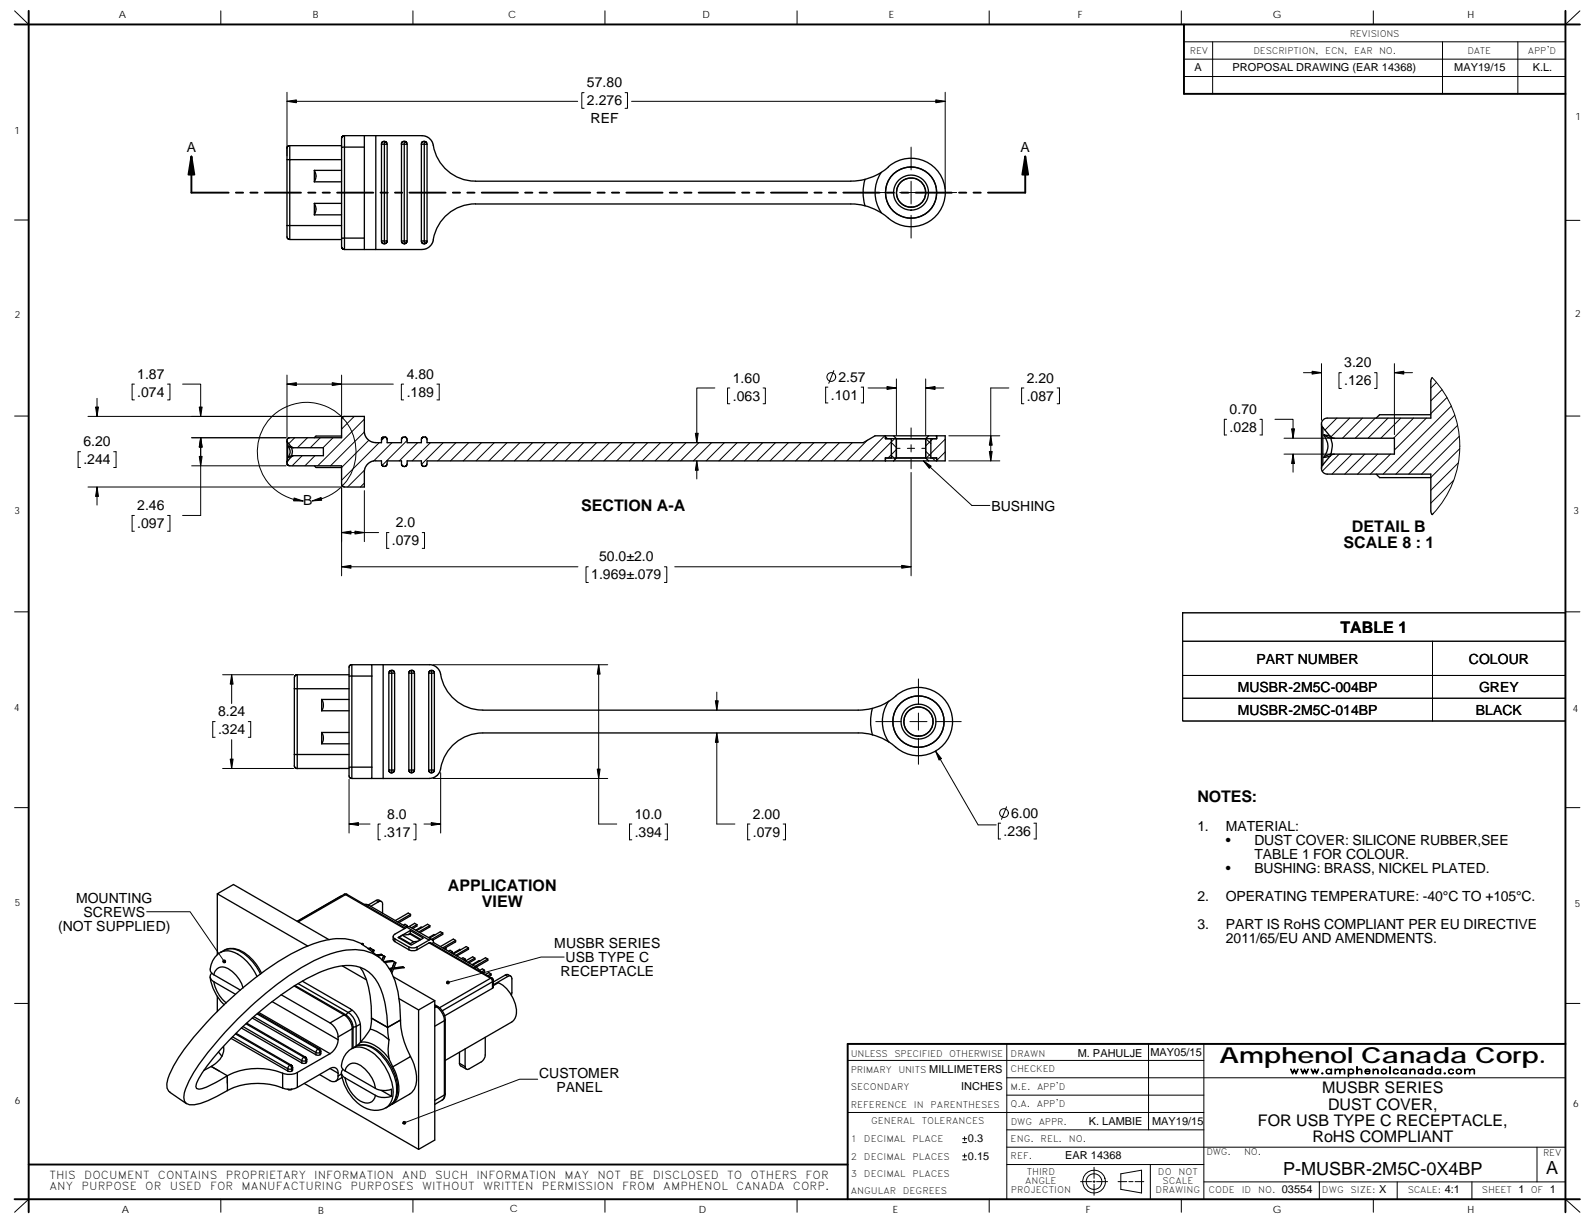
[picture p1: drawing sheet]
<svg xmlns="http://www.w3.org/2000/svg" width="279mm" height="216mm" viewBox="0 0 279 216" stroke-linecap="round" stroke-linejoin="round" font-family="sans-serif">
<g fill="none" stroke="#000" stroke-width=".18">
<path d="M2.6 1.9l2.4 2.4M38.8 1.9v2.4M50.4 16.2v11.2M50.4 17.8h51.1M72.5 1.9v2.4M102.6 16.3h-.4v2.7h.4M106.2 1.9v2.4M109.8 16.3h.4v2.7h-.4M110.9 17.8h55.1M140 1.9v2.4M166 16.2v17M173.7 1.9v2.4"/>
<path d="M207.5 1.9v2.4M207.9 13.4h67M207.9 10.4h67M207.9 7.3h67M213 7.3v9.2M241.2 1.9v2.4M253.3 7.3v9.2M266.6 7.3v9.2M277.5 1.9l-2.6 2.4M2.6 38.7h2.4M152 33.8h4M158 33.8h4"/>
<path d="M160 25.8v4M160 31.8v4M160 37.8v4M164 33.8h4M274.9 38.7h2.6M2.6 73.1h2.4M14.1 79.4h-.4v2.7h.4M15.5 73.2h44.4M17 70v3.2M20 79.4h.4v2.7h-.4M23.6 67.5h-.4v2.8h.4M29.4 67.5h.4v2.8h-.4"/>
<path d="M32.1 67.5h3.1v5.7M33.7 76.9h16.5M35.2 76.9v13.7h-3.1M50.4 67.5h18.7M50.4 65.9v10.9M51.8 76.9l-1.1 1.1M54 76.9l-1.8 1.8M56.2 76.9l-1.7 1.8M58.5 76.9l-1.8 1.8M60 65.9v7.1M62.2 73.2l-2.2 2.2M64 73.6l-8.2 8.2"/>
<path d="M64 75.9l-6 5.9M64.8 77.3l-4.8 4.8M66.6 77.8l-6.6 6.6M67.6 76.8l-.6 .6M68.8 77.8l-3.2 3.2M70.9 67.5h-.4v2.8h.4M71.5 77.4l-4.4 4.4M73.3 77.8l-3.2 3.2M74.3 76.8l-.3 .2M75.6 77.8l-3.2 3.2M76.7 67.5h.4v2.8h-.4M77.8 77.8l-3.8 3.8"/>
<path d="M80.1 77.8l-3.2 3.2M82.3 77.8l-3.2 3.2M84.6 77.8l-3.2 3.2M86.8 77.8l-3.2 3.2M89 77.8l-3.1 3.2M91.3 77.8l-3.2 3.2M93.5 77.8l-3.2 3.2M95.8 77.8l-3.2 3.2M98 77.8l-3.2 3.2M100.3 77.8l-3.2 3.2M102.5 77.8l-3.2 3.2M104.8 77.8l-3.2 3.2"/>
<path d="M107 77.8l-3.2 3.2M109.3 77.8l-3.3 3.2M111.5 77.8l-3.2 3.2M113.7 77.8l-3.1 3.2M116 77.8l-3.2 3.2M118.2 77.8l-3.2 3.2M120.5 77.8l-3.2 3.2M122.7 77.8l-3.2 3.2M125 77.8l-3.2 3.2M125.5 68.2h-3.1v9.6M127.2 77.8l-3.2 3.2M128.2 68.2h-.4v2.7h.4"/>
<path d="M129.5 77.8l-3.2 3.2M131.7 77.8l-3.2 3.2M133.9 77.8l-3.2 3.2M134 68.2h.4v2.7h-.4M136.2 77.8l-3.2 3.2M138.5 77.8l-3.3 3.2M140.7 77.8l-3.2 3.2M142.9 77.8l-3.2 3.2M145.2 77.8l-3.2 3.2M145.4 68h-.4v2.8h.4M146.4 65.1l-.9 2.2M147.4 77.8l-3.2 3.2"/>
<path d="M149.7 77.8l-3.2 3.2M151.2 68h.4v2.8h-.4M152.3 77.3l-3.6 3.7M152.4 68.2h5M155.4 76.6l-4.4 4.4M155.5 76.7l.4 .4M156.5 80l.7 .7M156.5 77.7l.9 .9M157.1 77.1l-3.9 3.9M157.4 79l-1.4 1.5M157.4 78.8h.7M157.4 66.6v9.8"/>
<path d="M159.3 78.8h1.3M160 75.2v1.7M160 78.1v1.3M161.9 78.8h.7M162.6 79.3l.9 .9M162.6 68.2h3.1M162.6 66.6v9.8M162.6 77l.9 .9M163.8 77.1l-1.2 1.2M164.3 76.6l.2 .1M166 77.2l-3.3 3.3M166 79.4l-1.5 1.5"/>
<path d="M166.6 76.6h9M177.2 68.2h-3.2v12.8M179.8 68.2h-.4v2.7h.4M185.7 68.2h.4v2.7h-.4M215.4 73.7h-.4v2.7h.4M221.3 73.7h.4v2.7h-.4M223.9 73.7h3.2v3.3M225.5 77h8.2M225.5 79.8h8.2M227.1 79.8v3.2M228.9 65.5h3.2M232.1 63.9v9.9"/>
<path d="M234.8 73.4l-2.1 2.1M235.2 79.8l-3 3M235.6 65.5h-.5v2.7h.5M237 73.4l-3.3 3.4M237.4 79.8l-3.5 3.5M239.3 73.4l-3.5 3.6M239.7 79.8l-3.5 3.5M241.4 65.5h.4v2.7h-.4M241.5 73.4l-3.5 3.6M241.9 79.8l-3.5 3.5M243.8 73.4l-3.6 3.6M244.2 79.8l-3.6 3.5"/>
<path d="M244.9 63.9v12.4M244.9 65.5h3.2M246 73.4l-3.5 3.6M248.2 73.4l-3.5 3.6M250.5 73.4l-5.6 5.7M251.5 66.3a17.3 17.3 0 0 1 0 24.1l.3-.3M252.3 67.2l-1 1M253.2 68.5l-1.9 1.9M254.1 69.8l-2.8 2.9M254.9 71.3l-12 12M255.5 72.9l-10.4 10.4M256 74.7l-8.6 8.6"/>
<path d="M256.3 76.6l-6.7 6.7M256.3 78.8l-5 5.1M274.9 73.1h2.6M15.5 85.6h44.4M17 85.6v3.1M23.6 90.6h-.4v2.7h.4M29.4 90.6h.4v2.7h-.4M33.7 81.8h16.5M53.1 80.1l-1.8 1.7M54.8 88a8.7 8.7 0 0 0 6.4-13.3 8.7 8.7 0 0 0-14.7 .2 8.7 8.7 0 0 0 6.7 13.1M55.3 80.1l-1.7 1.7M60 99.6h41.5"/>
<path d="M60 93.6h6.5M60 85.7v15.5M64 84.9l-.7 .7M64 86.2v8.9M64 82.6l-3 3M68.3 93.6h-.4v2.7h.4M74.1 93.6h.4v2.7h-.4M103.3 99.6h-.4v2.7h.4M116.7 99.6h.4v2.7h-.4M118.5 99.6h41.5M122.4 81v3.1M155.5 80.9l-.1 .1"/>
<path d="M160 83v18.2M160 80.7v1.7M162.2 81l8.5 7.8h3.1M163.7 80.5l.6 .5M166.6 81h9M255.3 84.4l-4 4M256.1 81.3l-4.8 4.8M2.6 107.5h2.4M39.1 118.5h12.5M40.7 118.5v5.1M76.1 116.8h30.6M105.1 116.8v28h3.2"/>
<path d="M161.3 119.3v4.5M207.7 107.7h67.2v19h-67.2zM207.7 112.6h67.2M207.7 118.7h67.2M251.6 112.6v14.1M274.9 107.5h2.6M37.8 126.8h-.4v2.7h.4M39.1 135h12.5M40.7 129.9v5.1M43.6 126.8h.4v2.7h-.4M61.3 136.9v9.4M76.1 136.8h30.6"/>
<path d="M77.4 135.7v10.6M125.9 121.6v3.2M125.9 128.8v16h3.2M153.8 126.8h4.5M159.8 126.8h3M161.3 125.3v3M161.3 129.8v4.5M164.3 126.8h4.5M164.3 132l7.5 12.9h3.1M207.7 122.7h67.2M2.6 141.9h2.4M61.3 144.8h3.7"/>
<path d="M66.8 144.8h-.4v2.7h.4M72.6 144.8h.4v2.7h-.4M74.5 144.8h2.9M111 144.8h-.4v2.7h.4M116.8 144.8h.4v2.7h-.4M131.7 144.8h-.4v2.7h.4M137.5 144.8h.4v2.7h-.4M175.7 144.6h-.4v2.8h.4M176.8 141.7l-.9 2.2M181.6 144.6h.4v2.8h-.4M274.9 141.9h2.6M2.6 176.3h2.4"/>
<path d="M25.8 160.2h7.6l6 8.7M99.1 168.1h-4.1l-16.3 4.5M274.9 176.3h2.6M94.4 189.6h-3.2l-20.2 7.7M148.9 195.4h62.5M148.9 186.3h62.5M169.4 199.7v.7M176.8 198.5h34.6M176.8 189.3h98.1M176.8 192.4h34.6M176.8 183.4v27.3M201.7 183.4v15.1"/>
<path d="M211.4 183.4v27.3M5 210.7l-2.4 2.3M38.8 210.7v2.3M72.5 210.7v2.3M106.2 210.7v2.3M140 210.7v2.3M169.1 203.8h.7M169.1 203.1h.7M169.1 200.7h.7M169.1 200h.7M169.4 202.7v.7M173.7 210.7v2.3"/>
<path d="M176.8 201.5h98.1M176.8 204.6h34.6M189.8 207.6h1.9M191.9 207.6h.4M192.1 208v2M192.1 205.1v1.9M192.1 207.4v.4M192.6 207.6h1.9M196.3 207.6h1.6M196.8 206.2l3.7-.6v4l-3.7-.7zM198.2 207.6h.8M199.3 207.6h1.6"/>
<path d="M202 204.6v6.1M207.5 210.7v2.3M211.4 207.6h63.5M231.7 207.6v3.1M241.2 210.7v2.3M245.4 207.6v3.1M258.5 207.6v3.1M269.9 201.5v6.1M274.9 210.7l2.6 2.3"/>
<circle cx="146" cy="66.2" r=".77"/>
<circle cx="176.3" cy="142.8" r=".77"/>
<circle cx="192.1" cy="207.6" r="1.38"/>
<circle cx="192.1" cy="207.6" r="2"/>
</g>
<g fill="none" stroke="#000" stroke-width=".34">
<path d="M2.6 4.3h274.9M5 1.9v211.1M207.9 4.3v12.2h67M274.9 1.9v211.1M33.6 27.5v6.3h6.6M41.4 33.8h1.3M44 33.8h1.2M46.5 33.8h6.4M54.1 33.8h1.3M56.7 33.8h1.2M59.2 33.8h6.4M66.8 33.8h1.3"/>
<path d="M69.4 33.8h1.2M71.9 33.8h6.4M79.5 33.8h1.3M82.1 33.8h1.2M84.6 33.8h6.4M92.2 33.8h1.3M94.8 33.8h1.2M97.3 33.8h6.4M104.9 33.8h1.3M107.5 33.8h1.2M110 33.8h6.4M117.6 33.8h1.3"/>
<path d="M120.2 33.8h1.2M122.7 33.8h6.4M130.3 33.8h1.3M132.9 33.8h1.2M135.4 33.8h6.4M143 33.8h1.3M145.6 33.8h1.2M148.1 33.8h6.4M155.7 33.8h1.3M158.3 33.8h1.2M160.8 33.8h6.4M168.4 33.8h1.3"/>
<path d="M171 33.8h1.2M180 27.5v6.3h-6.5M274.9 183.4h-126v27.3M2.6 210.7h274.9M5 204.6h143.9"/>
</g>
<g fill="none" stroke="#000" stroke-width=".23">
<path d="M50.4 26.1v1.9M50.4 39.6v2.1l.2 .3 .3 .1M50.4 28v11.6M50.4 39.6h9.6M50.9 25.6v2.4h-.5M55.2 29.9l.2 .3a1.78 1.78 0 0 1-.2 1.7M55.2 35.7l.2 .3a1.78 1.78 0 0 1-.2 1.7M55.2 31.9h4.8M55.2 29.9h4.8M55.2 29.9v2M55.2 35.7v2M55.2 37.7h4.8"/>
<path d="M55.2 35.7h4.8M60 25.6h-9.3l-.3 .2v.3M60 28h-9.1v14.1M60.5 25.8h3.5M60.5 25.8h-.5v16M60.5 23.8v2M60.5 23.8l-.3 .1-.2 .3v1.6M60.5 25.8v16h3.5M60.5 23.8h3.5M64 23.8v2M64 25.8v16M64 23.8h2"/>
<path d="M66 23.8v20h-2M66 23.8l8.4 .1 1.1 .5 .5 .9a7.6 7.6 0 0 0 7.5 6.5h66.4a10.1 10.1 0 0 0 4.9-1.5M67 25.3h.5M67 25.3v17h.5M67.5 24.8l-.4 .2-.1 .3M67.5 24.8v.5M67.5 24.8l.3 .2 .2 .3M67.5 25.3v17M67.5 25.3h.5M68 25.3v17h-.5M71 25.3v17M71 25.3h.5"/>
<path d="M71 25.3h-.5v17M71 24.8l-.4 .2-.1 .3M71 24.8v.5M71 24.8l.3 .2 .2 .3M71.5 25.3v17h-.5M74 25.3v17M74 25.3h.5M74.5 25.3h.5M74.5 24.8l.3 .2 .2 .3M74.5 24.8l-.4 .2-.1 .3M74.5 24.8v.5M74.5 25.3v17"/>
<path d="M75 25.3v17h-.5M151.9 31.5a8.4 8.4 0 0 0 0 4.7M151.9 36.2l1.7 .6 1.2 .6M151.9 36.1l-2.4-.3h-66a7.8 7.8 0 0 0-7.5 6.7l-.6 .9-1 .4h-8.4M154.8 30.3a6.3 6.3 0 0 0 0 7.1M156 29.3a6 6 0 0 1 8.5 .6 6 6 0 0 1-.6 8.5 6 6 0 0 1-8.5-.6l-.6-.4M156 29.3l-1.2 1M50.9 42.1h9.1M60 41.8h.5v2h-.3l-.2-.3zM64 41.8v2h-3.5M67 42.3l.2 .4 .3 .1h.3l.2-.5M67.5 42.3v.5"/>
<path d="M70.5 42.3l.2 .4 .3 .1M70.5 42.3h.5M71 42.3v.5h.3l.2-.5M74 42.3l.2 .4 .3 .1M74 42.3h.5M74.5 42.3v.5M75 42.3l-.1 .3-.4 .2M50.4 77.4v3.9M50.5 77.7l.6 .8-.5-.1 .6 .3h.3M50.5 77.7v3.3M50.6 78.4l.1 .1a1.46 1.46 0 0 1-.1 1.8M51.1 78.5l.4 .2h5.3v1.4h-5.4l-.3 .1"/>
<path d="M51.2 78.7a1.77 1.77 0 0 1 0 1.4M60 76.6h-4.5l-.3 .3M71 76.8h-.3l-.2 .2v.8h-2.5v-.8l-.4-.2h-.3l-.2 .2-.1 .8-1.7-.2-.7-.4-.6-1v-3h-3.7l-.3 .3v3.4h-9.2l-.3 .1-.1 .3 .1 .4M71 76.8h.3l.2 .2v.8h2.5v-.8l.4-.2h.4l.2 .5M75 77.3v.5h76.6l2.1-1.2h1.8v.5h1.9v3.4h-1.9M156.9 76.6h6.2M162.6 77.1h-5.2h5.2v3.4M162.6 77.1v3.4M163.1 76.6l-.5 .5M163.1 76.6h2.9v4.4h-2.9M163.5 77.1v3.4M164.5 76.6v.5h-1.9"/>
<path d="M232.1 74.5v7.8M232.3 75.1v6.6M232.3 75.1l1.3 1.5M232.5 76.4a3.1 3.1 0 0 1 0 4M233.6 76.6l-1.1-.2 .2 .2a2.45 2.45 0 0 0 1.6 .4M233.6 76.6l.7 .4h10.6v2.8h-10.7l-.6 .3M233.7 79.8l-1.2 .6M233.7 79.8h.6M233.7 77a3.7 3.7 0 0 1 0 2.8M251.3 72.9h-9l-.6 .5M251.5 66.3l-.2 .7v6.4h-18.2a1.01 1.01 0 0 0-.9 .6 1.01 1.01 0 0 0 .1 1.1M50.5 81l-.1 .5 .2 .2 .3 .1h9.1v3.3"/>
<path d="M51.1 80.2l-.6 .8M51.1 80.2l-.5 .1M51.2 80.1l-.6 .2M51.5 80.1h-.3M55.2 81.8l.3 .3h4.5M74 81.5v-.5h-2.5l-.1 .7-.4 .3-.5-.3v-.7h-2.5l-.1 .7-.4 .3-.4-.3-.1-.7h-1.5l-.9 .5-.5 .7-.1 .5v2.9h-3.5l-.4-.2-.1-.3M155.5 80.5h1v-3.4h-1v-.5h1.4l.5 .5v3.4M155.5 80.5v.5M156.9 81h6.2M156.9 81h-81.9v.6l-.3 .3h-.4l-.3-.4M157.4 80.5h5.2M157.4 80.5l-.5 .5"/>
<path d="M162.6 80.5l.5 .5M162.6 80.5h1.9v.5M232.3 81.7a.99 .99 0 0 0-.1 1 .99 .99 0 0 0 .9 .6h18.2v6.5l.2 .6M233.6 80.1l-1.1 .3M233.6 80.1l-1.3 1.6M241.7 83.3l.6 .6h9M51.7 119v2M52.2 118.5l-.4 .2-.1 .3M52.2 118.5v16.5M52.2 118.5h9.1M61.8 118.8v16h3.5M61.8 118.8h3.5"/>
<path d="M61.8 118.8h-.5v16M61.8 116.8l-.3 .1-.2 .2v1.7M61.8 116.8v2M61.8 116.8h3.5v2M65.3 118.8v16M65.3 116.8h2M67.3 116.8h8.1M67.3 116.8v20M68.3 118.3l.1-.4 .4-.1v.5M68.8 118.3h-.5v17h.5M68.8 118.3v17M68.8 118.3h.5"/>
<path d="M68.8 117.8l.3 .1 .2 .4M69.3 118.3v17h-.5M71.8 118.3v17M71.8 118.3h.5M71.8 118.3l.1-.4 .4-.1v.5M72.3 118.3v17M72.3 118.3h.5M72.3 117.8l.3 .1 .2 .4M72.8 118.3v17h-.5M75.3 118.3v17M75.3 118.3h.5M75.4 116.8l.8 .1 .6 .4 .4 .5 .2 .6"/>
<path d="M75.8 117.8l-.4 .1-.1 .4M75.8 117.8v.5M75.8 118.3v17M75.8 118.3h.5M75.8 117.8l.3 .1 .2 .4M76.3 118.3v17M77.4 118.4a7.5 7.5 0 0 0 7.4 6.4h66l2.4-.4M51.7 132.5v2.1l.2 .3 .3 .1M51.7 121v11.5M51.7 132.5h9.6M51.7 121h9.6M52.2 135h9.1"/>
<path d="M56.5 122.9a1.82 1.82 0 0 1 0 2M56.5 128.7a1.82 1.82 0 0 1 0 2M56.5 124.9h4.8M56.5 122.9h4.8M56.5 122.9v2M56.5 128.7v2M56.5 130.7h4.8M56.5 128.7h4.8M61.3 134.8h.5v2l-.3-.1-.2-.3zM65.3 134.8v2h-3.5M65.3 136.8h2M68.3 135.3l.2 .4 .3 .1"/>
<path d="M68.8 135.3v.5l.3-.1 .2-.4M71.8 135.3l.2 .4 .3 .1M71.8 135.3h.5M72.3 135.3v.5M72.8 135.3l-.1 .3-.4 .2M75.3 135.3l.2 .4 .3 .1M75.3 135.3h.5M75.8 135.3v.5l.3-.1 .2-.4M75.8 135.3h.5M77.4 135.1l-.5 1-.4 .4-.7 .2-8.5 .1M153.2 129.1a9.1 9.1 0 0 1 2.9 1.2M153.2 129.1l-2.4-.3h-66a7.5 7.5 0 0 0-7.4 6.3"/>
<path d="M156.1 123.2l-1.5 .8-1.4 .4a8.1 8.1 0 0 0 0 4.7M156.1 123.2a6.3 6.3 0 0 0 0 7.1M156.1 123.2l.6-.4a6 6 0 0 1 8.7-.4 6 6 0 0 1 0 8.7 6 6 0 0 1-8.7-.3l-.6-.5M38.2 157v10.7M60 157.4l-7.8 4.4M60.4 157.1l.3 .1M60.4 157.1l-8.2 4.8M60.4 157.1h.5M60.7 157.2l10.3 5.9M60.7 157.2l-8.3 4.7M60.9 157.1l-.2 .1M60.9 157.1l10.3 5.9"/>
<path d="M64 158.9h.3l.5 .1M64.8 159l10.6 6.1M64.8 159l-.3 .2M66.1 158.2l-1.4 .8M66.1 158.2l.4 .2M66.1 158.2l.3-.1 .6 .3M66.5 158.4l-1.4 .8M66.5 158.4l.4-.1 .3 .4v1.7M36.9 171.6a8.2 8.2 0 0 0 2.5 4.9M37.2 170.9a.89 .89 0 0 0 .3 1.6M37.5 171.2l4.7 2.7M37.5 171.2a1.55 1.55 0 0 1 2.3-1.1 5.8 5.8 0 0 1 2.9 3.4"/>
<path d="M37.5 172.5l3.9 2.2M37.5 172.5a6.3 6.3 0 0 0 2.2 3.7M38.2 175v2.7M38.8 167.3a3.6 3.6 0 0 0-1.8 3.4l.5 .5M39.4 167a3.7 3.7 0 0 1 4.2 .9 9 9 0 0 1 2.3 3.1M43.3 179.7l10.3 6h-.2l-10.2-5.8M44.3 178.8l11.2 6.5M44.6 178.6l10.9 6.3M45.1 178.1l10.7 6.2h.3M45.3 178l10.8 6.3M45.4 177.9l12.6 7.2M45.7 171.1a8.3 8.3 0 0 0-4.4-4.3 2.92 2.92 0 0 0-2.6 .5 3.7 3.7 0 0 1 4.1 1.1l1.3 1.4 1 1.8"/>
<path d="M47.8 176l11.6 6.6M49.4 174.8l8.6 4.9M51.7 173.2l8.7 5.1M51.8 173.1l8.9 5.1M52.4 172.8l8.8 5.1M53.1 172.4l8.4 4.8a4.1 4.1 0 0 1 1.8 3.1v2.8l-.7 .6M57.8 165.1l-16.8-9.7-2.8 1.6 15.9 9.2M60.1 169.7l4.2 2.4M60.4 178.3l-2.4 1.4 .6 .5 .5 .8 .3 1.2M60.4 178.3l.9 .8 .4 .9 .1 .7M60.7 178.2l-.3 .1M60.7 178.2l.6 .6a2.73 2.73 0 0 1 .7 1.7"/>
<path d="M61.2 177.9l.6 .5 .4 .7 .3 1.2M61.2 177.9l-.4 .5M61.8 177.5l-.6 .4M63.2 169.9a15.1 15.1 0 0 1 2 9M63.3 179.9l-.8 .4M63.6 165.7l.2 .2M63.6 165.7h.1M63.6 165.7l-.1 .2 .1-.2 .2 .2M63.8 165.9v.1M65 166.6l.3 .1M65 166.6h.1M65 166.6h-.4h.4l.3 .1"/>
<path d="M65.2 178.9l-.2 1.9M65.2 178.9l2.9 1.6M65.3 166.7l-.5 .1M65.5 166.8l-.2 .4 .2-.4 .2 .2M65.5 166.8l.2 .2M65.5 166.8h.1M65.7 167l-.1 .3M66.7 168.2l-2.5-1.9a8.4 8.4 0 0 0-7.7-1 38.5 38.5 0 0 0-13.5 8 59.3 59.3 0 0 0-12.1 13.2 11.7 11.7 0 0 0-1.6 3.9v.8l.3 .5 .3 .2M67 167.7l.2 .1M67 167.7l-.9 .1 .9-.1 .2 .1M67 167.7h.1M67.2 167.8l-.9 .1"/>
<path d="M67.4 167.9l.2 .1M67.4 167.9l-.3 .7 .3-.7 .2 .2M67.4 167.9h.1M67.6 168l-.3 .8M68.8 170.3l-.1 .3M68.8 170.3h-.3M68.8 170.3h.1M68.8 168.8h.1M68.8 168.8l-1.4 .2 1.4-.2 .3 .1M68.8 168.8l.3 .1M68.9 170.1h.1M69 164.5l.1 .6 .2 .3"/>
<path d="M69.1 168.9l-1.5 .2M69.1 171.6l7.2 4.2M69.2 170.1h.1M69.3 169h.1M69.3 169l.2 .1M69.3 169l-.4 1.1M69.3 164.9v.5l2.5 1.5M69.3 164.9l2.5 1.5M69.5 169.1l-.2-.1-.4 1.1-.5 .1 .5-.1M69.5 169.1l-.3 1M69.9 164.7l2.2-1.2 2.2 1.3-2.1 1.2zM70.1 175.4l3.4 2"/>
<path d="M70.1 164.6v.2M70.1 164.6l2 1.2M70.7 164.3l1.4-.2 1.7 1M70.7 164.3l-.6 .3M70.7 164.3l1.9 1.1M70.7 169.9h.1M70.7 169.9l-1.5 .2M70.7 169.9l.3 .1M70.8 162.5l.3-.1 .4 .2M71 170l-.3-.1-1.5 .2M71 170l-1.9 .2-.3 .8M71.2 162.8l.3-.2v.3"/>
<path d="M71.5 162.9l-2.3 1.3-.1 .4 .2 .3M71.5 162.9l.5-.1 3.9 2.3M71.7 164.2l.4-.2 1.8 1M71.8 166.4v.5M71.8 166.4l.7 .1 .7-.1M72.1 163.5v.5M72.1 165.8v.1M72.1 160.6v.3l-2.1 1.2M72.1 160.6l-.4-.2-2.3 1.3M72.1 160.6l-2.3 1.3M72.6 165.4l-.5 .4M73.2 162.4v.3l-.7 .4"/>
<path d="M73.2 162.4l-.4-.2-1 .6M73.2 162.4l-.9 .6M73.2 166.4v.5h-.1l-.6 .1-.7-.1M73.4 165.4h-.8M74.1 162.9h-.1l-1 .5M75.4 165.6h.2l10.8 6.2-.3 .1M75.4 165.1l.4-.1 .2 .2 .1 .4M75.4 165.6l-2.2 1.3M75.4 165.1l-2.2 1.3M75.4 165.6l10.7 6.3M75.5 162.6l-2 1.1M75.5 162.6l-.4-.2-1.9 1.1"/>
<path d="M75.5 162.6v.2l-1.8 1M75.9 165.7l.2-.1 7.5 4.3M76 165.2h.1M76.3 175.8v24.5l-2.8 1.6M76.3 175.8l-2.8 1.6v24.5M76.3 176.7l.3 .1M76.3 176.5l.6 .3M76.4 164.3l-.2-.1-.9 .5M76.6 176.8l.6 .5 .5 .8 .3 1.2M76.6 176.8l-.3 .2M76.9 176.8h-.3M76.9 176.8a2.83 2.83 0 0 1 1.3 2.3"/>
<path d="M77.7 166.5l2.3-1.3v.3l-2 1.1M77.7 163.9l-1.9 1.1M77.7 163.9v.2l-1.7 1.1M77.7 163.9l-.4-.2-1.9 1.1M78 179.3v13.1M78 179.3l-1.7 1M78.2 179.1l-.2 .2M78.2 179.1v13.1M78.2 166.5h.1M78.3 166.5l-.1 .3M78.3 166.5l-.3 .2M78.8 167.1l.2-.2 .4 .3"/>
<path d="M79.2 167.3l.2-.1v.2M80 167.8l2.3-1.3v.3l-2.1 1.1M80 165.2l-.4-.2-2.3 1.3M80.9 166.9l-.1-.1-1.3 .7M81 168.4l.3-.1 .4 .2M81.4 168.6l.3-.1-.1 .3M82.1 169l1.3-.7v.3l-1.1 .6M82.3 166.5l-.4-.2-2.3 1.3M83.4 169.8l2.3-1.3v.2l-2.1 1.2M83.4 168.3l-.4-.2-1.3 .7M83.6 169.9l.8 .8M83.6 169.9l-.3 .1"/>
<path d="M84.3 168.8l-.2-.1-1.2 .8M84.5 170.8l.6-.4v.3l-.3 .2M85.1 170.4l-.4-.2-.5 .3M85.7 168.5l-.4-.2-2.3 1.2M85.7 171.4l.5-.3v.2l-.3 .2M86.1 171.9l.4 .6M86.1 171.9l-8.9 5.1M86.2 171.1l-.4-.2-.5 .3M86.4 171.8l.2 .5M86.5 173.6l-8.4 4.9M86.5 172.5v1.1M86.5 172.5l-8.8 5.1"/>
<path d="M86.6 173.1l.9-.5a6.1 6.1 0 0 1 3.2 5.4l-.2 .8-.6 .7-11.7 6.8M86.6 172.3l-.1 .2M86.6 172.3v1.2l-.1 .1M88.8 171.3l.4-.1 .5 .3M88.8 171.3l.4 .2M88.8 171.3l-2.2 1.2M89.2 171.5l-2.6 1.5M89.2 171.5l.4-.1 .3 .4-.1 3M29.8 191.9l2.9 2M37.1 187.3h.1M37.1 187.3l2.8 1.7M37.1 187.3l-1.3 .7"/>
<path d="M38.4 184.8l.5 .8M39.3 183.8a3.5 3.5 0 0 1-2.2 3.5M39.9 189h.1M39.9 189v1.3M39.9 189v2.6M40.6 182.4l9.9 5.8M40.8 182.1l9.7 5.6M41.5 181.5l9.6 5.6h-.2l-9.5-5.5M42.4 180.6l10.6 6.1M42.7 180.3l10.3 6M49.6 188.5a11.9 11.9 0 0 0-9.7 .5M49.6 191.1a12.1 12.1 0 0 0-9.7 .5"/>
<path d="M49.6 188.5v2.6M50.5 187.7l.4-.6 .3 .6M50.5 187.7h.7M50.5 187.7v.5M50.5 188.2h.7M50.5 191.3l.1 .1M50.6 191.3v.1M50.6 191.4h.5M51.1 187.1l.3 .4M51.2 191.3l-.1 .1M51.2 187.7v.5M51.4 187.5l-.2 .2"/>
<path d="M51.4 187.5v.5l-.2 .2M52.2 188.4l-1.1 .3-1.5-.2M52.2 191l-1 .3h-.9l-.7-.2M52.2 188.4v2.6M53 186.3l.3-.5a.53 .53 0 0 1 .4 .5M53 186.3h.7M53 186.3v.4M53 186.7h.7M53.4 190.3l20.1 11.6M53.6 185.7l.3 .4M53.7 186.3v.4M53.9 186.1l-.2 .2"/>
<path d="M53.9 186.1v.4l-.2 .2M55.5 184.9l.3-.6 .4 .6M55.5 184.9h.7M55.5 184.9v.4M55.5 185.3h.7M56.1 184.3l.2 .4M56.1 188.8l1.9 1a.87 .87 0 0 0 1 .1 .87 .87 0 0 0 .4-.9M56.2 184.9v.4M56.3 184.7v.4l-.1 .2M56.3 184.7l-.1 .2M58 187.7a.87 .87 0 0 1 1-.1 .87 .87 0 0 1 .4 .9M58 185.1l-5.8 3.3"/>
<path d="M58 187.7l-5.8 3.3M58 187.7l1.4 .8M59.4 182.6l-.3 1.2-.5 .8-.6 .5M59.4 182.2v.4M59.4 188.5v.5M60 188.7l-.6 .3M60 188.6a8 8 0 0 0 4.6 6.2 3.8 3.8 0 0 0 3.2-.2M60.1 189.3l-1.1 .6M60.2 187.9a.87 .87 0 0 0 .4 1.5M60.6 189.4a5.6 5.6 0 0 0 3.6 4.4 1.45 1.45 0 0 0 1.7-1.4M60.6 188.1l5.3 3.1M60.6 188.1a1.6 1.6 0 0 1 2.5-1.1 6.2 6.2 0 0 1 2.8 4.2"/>
<path d="M60.6 189.4l5.3 3M61.8 184.2a3.3 3.3 0 0 1 3.6 .7 9.7 9.7 0 0 1 3.6 7 3.1 3.1 0 0 1-1.2 2.7l.7-.4M61.8 184.2a3.3 3.3 0 0 1 4.4 .5 8.6 8.6 0 0 1 3.3 8 2.35 2.35 0 0 1-1 1.5M61.8 184.2a3.4 3.4 0 0 0-1.7 3.5l.5 .4M61.8 180.7v3.5M61.8 180.7l-2.4 1.5M62 180.5v3.6M62 180.5l-.2 .2M62.4 183.9a3.5 3.5 0 0 1 4 .7 8.4 8.4 0 0 1 3.3 7.8 2.76 2.76 0 0 1-1.2 1.8M62.5 180.3v3.5M62.5 180.3l-.5 .1M65.9 192.4l.2 .1a3.5 3.5 0 0 0 2.6 .1"/>
<path d="M65.9 191.2a3.4 3.4 0 0 0 2.8 .1v1.3M66.9 191.5l1.8 1.1M68.1 180.5l2.2-1.3a13.9 13.9 0 0 0 1.8 6.4l-3.1 1.8-.7-1.4M68.1 180.5l.2 2.2M68.1 180.5l2.2-1.3a18.4 18.4 0 0 0-1.7-8.6 7.2 7.2 0 0 0-7.8-3.7 26.1 26.1 0 0 0-11.4 5.5 64 64 0 0 0-15.7 16.5 9.7 9.7 0 0 0-1.4 3.9l.1 .6 .3 .4 .6 .3a8.9 8.9 0 0 0 4.8-1.5l1.8-1M68.1 180.5a14.9 14.9 0 0 0-2.4-8.8 5.8 5.8 0 0 0-5.7-2 24.5 24.5 0 0 0-10.5 5 60.8 60.8 0 0 0-14 13.8l-1 1.8-.1 .6 .1 .3a2.5 2.5 0 0 0 2-.3l3.4-1.9M68.3 182.7a8.1 8.1 0 0 0-3.3-1.9l-1.7 2.3a5.7 5.7 0 0 1 5 2.9M68.3 182.7l-.1 1.6 .1 1.7M72.1 185.6a7.4 7.4 0 0 1 .8 5.4l-.3 .6-.6 .6-3.2 1.8a3.3 3.3 0 0 0 1.2-3.6 8.9 8.9 0 0 0-1-3M78 192.4a.93 .93 0 0 1-.4 .9M78 192.4l-1.7 .9M78.2 192.2v.2a1.04 1.04 0 0 1-.6 .9l-1.3 .7"/>
<path d="M78.2 192.2l-.2 .2M80.7 186.8l.1 .4 1.1 .6M80.7 186.8l1 .6M80.7 184.8v2M81.7 184.3v3.1M85.2 182.2v3.1l-.2 .7-.4 .5-2.2 1.3a.43 .43 0 0 1-.5 0 .43 .43 0 0 1-.2-.4"/>
<circle cx="160" cy="33.8" r="4.5"/>
<circle cx="160" cy="33.8" r="2.57"/>
<circle cx="160" cy="33.8" r="3.1"/>
<circle cx="161.3" cy="126.8" r="4.5"/>
<circle cx="161.3" cy="126.8" r="2.57"/>
<circle cx="161.3" cy="126.8" r="3.1"/>
</g>
<g fill="#000" stroke="#000" stroke-width=".18">
<path d="M50.4 17.8l1.6-.3v.6z" fill-rule="evenodd"/>
<path d="M164.3 17.5l1.7 .3-1.7 .3z" fill-rule="evenodd"/>
<path d="M16.8 71.5h.5l-.3 1.7z" fill-rule="evenodd"/>
<path d="M35.2 76.9l.3 1.6h-.5z" fill-rule="evenodd"/>
<path d="M35 71.5h.5l-.3 1.7z" fill-rule="evenodd"/>
<path d="M35.2 76.9l.3 1.6h-.5z" fill-rule="evenodd"/>
<path d="M50.4 67.5l1.6-.3v.5z" fill-rule="evenodd"/>
<path d="M58.3 67.2l1.7 .3-1.7 .2z" fill-rule="evenodd"/>
<path d="M122.1 76.1h.5l-.2 1.7z" fill-rule="evenodd"/>
<path d="M155.8 67.9l1.6 .3-1.6 .2z" fill-rule="evenodd"/>
<path d="M162.6 68.2l1.6-.3v.5z" fill-rule="evenodd"/>
<path d="M174 76.6l.2 1.6h-.5z" fill-rule="evenodd"/>
<path d="M226.8 75.3h.5l-.2 1.7z" fill-rule="evenodd"/>
<path d="M227.1 79.8l.2 1.6h-.5z" fill-rule="evenodd"/>
<path d="M230.4 65.2l1.7 .3-1.7 .2z" fill-rule="evenodd"/>
<path d="M244.9 65.5l1.6-.3v.5z" fill-rule="evenodd"/>
<path d="M17 85.6l.3 1.6h-.5z" fill-rule="evenodd"/>
<path d="M35 80.2h.5l-.3 1.6z" fill-rule="evenodd"/>
<path d="M51.6 87.5l1.6 .5h-1.6z" fill-rule="evenodd"/>
<path d="M54.8 88l1.6-.6 .1 .5z" fill-rule="evenodd"/>
<path d="M60 99.6l1.6-.3v.5z" fill-rule="evenodd"/>
<path d="M60 93.6l1.6-.3v.5z" fill-rule="evenodd"/>
<path d="M62.3 93.3l1.7 .3-1.7 .2z" fill-rule="evenodd"/>
<path d="M122.4 81l.2 1.6h-.5z" fill-rule="evenodd"/>
<path d="M158.3 99.3l1.7 .3-1.7 .2z" fill-rule="evenodd"/>
<path d="M162.2 81l1.3 .9-.3 .4z" fill-rule="evenodd"/>
<path d="M173.7 79.3h.5l-.2 1.7z" fill-rule="evenodd"/>
<path d="M40.7 118.5l.2 1.7h-.5z" fill-rule="evenodd"/>
<path d="M105.1 116.8l.3 1.6h-.5z" fill-rule="evenodd"/>
<path d="M40.4 133.3h.5l-.2 1.7z" fill-rule="evenodd"/>
<path d="M104.9 135.1h.5l-.3 1.7z" fill-rule="evenodd"/>
<path d="M125.6 123.1h.5l-.2 1.7z" fill-rule="evenodd"/>
<path d="M125.9 128.8l.2 1.6h-.5z" fill-rule="evenodd"/>
<path d="M164.3 132l1 1.3-.4 .2z" fill-rule="evenodd"/>
<path d="M61.3 144.8l1.6-.3v.5z" fill-rule="evenodd"/>
<path d="M75.7 144.5l1.7 .3-1.7 .2z" fill-rule="evenodd"/>
<path d="M39.2 168.7a.26 .26 0 0 1 .4 0 .26 .26 0 0 1-.1 .4l-.1-.2 .1 .2-.3-.1z" fill-rule="evenodd"/>
<path d="M78.4 172.5l.2-.2 .3 .1a.25 .25 0 0 1-.1 .4 .25 .25 0 0 1-.4-.1l.3-.1-.3 .1z" fill-rule="evenodd"/>
<path d="M70.9 197l.3 .1-.1 .4-.3-.2h.2h-.2z" fill-rule="evenodd"/>
</g>
<path d="M33.6 27.5l.5 3.2h-1zM180 27.5l.6 3.2h-1.1z" fill="#000" stroke="#000" stroke-width=".34"/>
<text font-size="3.9" x="214.1" y="186.7">Amphenol Canada Corp.</text>
<g font-size="3.2">
<text x="225.3" y="206.5">P-MUSBR-2M5C-0X4BP</text>
<text x="271.5" y="206.2">A</text>
</g>
<g font-size="2.8">
<text x="102.1" y="89.8">SECTION A-A</text>
<text x="237.4" y="93.5">DETAIL B</text>
<text x="235.9" y="96.4">SCALE 8 : 1</text>
<text x="235.4" y="111.2">TABLE 1</text>
<text x="210.3" y="141">NOTES:</text>
<text x="78.7" y="156.5">APPLICATION</text>
<text x="84.6" y="159.3">VIEW</text>
<text x="220.9" y="197.7">FOR USB TYPE C RECEPTACLE,</text>
<text x="232.2" y="192.1">MUSBR SERIES</text>
<text x="233.2" y="194.9">DUST COVER,</text>
<text x="230.5" y="200.6">RoHS COMPLIANT</text>
</g>
<g font-size="2.5">
<text x="103.1" y="15.3">57.80</text>
<text x="103.1" y="18.5">2.276</text>
<text x="103.7" y="21.7">REF</text>
<text x="32.8" y="26.6">A</text>
<text x="179.2" y="26.6">A</text>
<text x="236.1" y="64.5">3.20</text>
<text x="24.1" y="69.7">.074</text>
<text x="24.1" y="66.5">1.87</text>
<text x="71.4" y="69.7">.189</text>
<text x="71.4" y="66.5">4.80</text>
<text x="128.7" y="70.4">.063</text>
<text x="128.7" y="67.2">1.60</text>
<text x="145.9" y="70.2">.101</text>
<text x="147.2" y="67.1">2.57</text>
<text x="180.3" y="70.4">.087</text>
<text x="180.3" y="67.2">2.20</text>
<text x="236.1" y="67.7">.126</text>
<text x="215.9" y="75.9">.028</text>
<text x="215.9" y="72.7">0.70</text>
<text x="14.6" y="81.6">.244</text>
<text x="14.6" y="78.4">6.20</text>
<text x="24.1" y="89.6">2.46</text>
<text x="53.2" y="88.7">B</text>
<text x="174.1" y="89.7">BUSHING</text>
<text x="24.1" y="92.8">.097</text>
<text x="68.8" y="95.8">.079</text>
<text x="69.5" y="92.6">2.0</text>
<text x="103.8" y="101.8">1.969±.079</text>
<text x="105.2" y="98.6">50.0±2.0</text>
<text x="220.6" y="116.6">PART NUMBER</text>
<text x="258" y="116.6">COLOUR</text>
<text x="38.3" y="125.8">8.24</text>
<text x="217.4" y="121.6">MUSBR-2M5C-004BP</text>
<text x="217.4" y="125.6">MUSBR-2M5C-014BP</text>
<text x="259.2" y="125.6">BLACK</text>
<text x="259.7" y="121.6">GREY</text>
<text x="38.3" y="129">.324</text>
<text x="68" y="143.8">8.0</text>
<text x="111.5" y="143.8">10.0</text>
<text x="132.2" y="143.8">2.00</text>
<text x="177.6" y="143.7">6.00</text>
<text x="67.3" y="147">.317</text>
<text x="111.5" y="147">.394</text>
<text x="132.2" y="147">.079</text>
<text x="176.3" y="146.8">.236</text>
<text x="210.3" y="146">1.</text>
<text x="215.3" y="146">MATERIAL:</text>
<text x="215.3" y="148.5">•</text>
<text x="220.3" y="148.5">DUST COVER: SILICONE RUBBER,SEE</text>
<text x="215.3" y="153.4">•</text>
<text x="220.3" y="150.9">TABLE 1 FOR COLOUR.</text>
<text x="220.3" y="153.4">BUSHING: BRASS, NICKEL PLATED.</text>
<text x="13.4" y="158.6">MOUNTING</text>
<text x="14.7" y="161.1">SCREWS</text>
<text x="210.3" y="158.3">2.</text>
<text x="215.3" y="158.3">OPERATING TEMPERATURE: -40°C TO +105°C.</text>
<text x="10.2" y="163.6">(NOT SUPPLIED)</text>
<text x="97.3" y="166.6">MUSBR SERIES</text>
<text x="210.3" y="163.3">3.</text>
<text x="215.3" y="163.3">PART IS RoHS COMPLIANT PER EU DIRECTIVE</text>
<text x="215.3" y="165.7">2011/65/EU AND AMENDMENTS.</text>
<text x="98.4" y="171.5">RECEPTACLE</text>
<text x="99.3" y="169.1">USB TYPE C</text>
<text x="94.7" y="189.3">CUSTOMER</text>
<text x="97.7" y="191.8">PANEL</text>
</g>
<g font-size="1.9">
<text x="209.8" y="12.5">A</text>
<text x="216.5" y="12.5">PROPOSAL DRAWING (EAR 14368)</text>
<text x="255.4" y="12.5">MAY19/15</text>
<text x="269.2" y="12.5">K.L.</text>
<text x="189.3" y="185.7">M. PAHULJE</text>
<text x="202" y="185.6">MAY05/15</text>
<text x="163.2" y="188.5">MILLIMETERS</text>
<text x="168.8" y="191.6">INCHES</text>
<text x="191.2" y="197.5">K. LAMBIE</text>
<text x="202.3" y="197.5">MAY19/15</text>
<text x="170" y="203.7">0.15</text>
<text x="170" y="200.7">0.3</text>
<text x="187.1" y="203.6">EAR 14368</text>
<text x="8.7" y="209.1">ANY</text>
<text x="8.7" y="207.2">THIS</text>
<text x="14.3" y="209.1">PURPOSE</text>
<text x="14.8" y="207.2">DOCUMENT</text>
<text x="25.5" y="209.1">OR</text>
<text x="27.7" y="207.2">CONTAINS</text>
<text x="29.8" y="209.1">USED</text>
<text x="36.9" y="209.1">FOR</text>
<text x="39.6" y="207.2">PROPRIETARY</text>
<text x="42.4" y="209.1">MANUFACTURING</text>
<text x="55.2" y="207.2">INFORMATION</text>
<text x="61.5" y="209.1">PURPOSES</text>
<text x="70.7" y="207.2">AND</text>
<text x="74.1" y="209.1">WITHOUT</text>
<text x="76.4" y="207.2">SUCH</text>
<text x="83.7" y="207.2">INFORMATION</text>
<text x="84.8" y="209.1">WRITTEN</text>
<text x="95.2" y="209.1">PERMISSION</text>
<text x="99.1" y="207.2">MAY</text>
<text x="104.9" y="207.2">NOT</text>
<text x="109.3" y="209.1">FROM</text>
<text x="110.5" y="207.2">BE</text>
<text x="114.6" y="207.2">DISCLOSED</text>
<text x="116.5" y="209.1">AMPHENOL</text>
<text x="127.7" y="207.2">TO</text>
<text x="129.3" y="209.1">CANADA</text>
<text x="131.8" y="207.2">OTHERS</text>
<text x="139.2" y="209.1">CORP.</text>
<text x="141.5" y="207.2">FOR</text>
<text x="225.1" y="209.7">03554</text>
<text x="242.2" y="209.7">X</text>
<text x="253.7" y="209.7">4:1</text>
<text x="266.7" y="209.7">1</text>
<text x="272.2" y="209.7">1</text>
</g>
<g font-size="1.8">
<text x="20.9" y="3.2">A</text>
<text x="54.9" y="3.2">B</text>
<text x="89.3" y="3.2">C</text>
<text x="123.4" y="3.2">D</text>
<text x="156.1" y="3.2">E</text>
<text x="189.3" y="3.2">F</text>
<text x="223.5" y="3.2">G</text>
<text x="257.7" y="3.2">H</text>
<text x="2.5" y="23.5">1</text>
<text x="276.7" y="21.1">1</text>
<text x="2.6" y="55.9">2</text>
<text x="276.6" y="55.8">2</text>
<text x="2.5" y="90.3">3</text>
<text x="276.4" y="90.4">3</text>
<text x="2.5" y="125">4</text>
<text x="276.2" y="125.1">4</text>
<text x="2.6" y="159.2">5</text>
<text x="276.6" y="159.3">5</text>
<text x="226.4" y="188.7">www.amphenolcanada.com</text>
<text x="2.6" y="194">6</text>
<text x="276.3" y="194.5">6</text>
<text x="21.4" y="213">A</text>
<text x="55.9" y="213.3">B</text>
<text x="89.6" y="212.9">C</text>
<text x="122.7" y="213.1">D</text>
<text x="156.8" y="213.1">E</text>
<text x="190.7" y="213.1">F</text>
<text x="223.5" y="213.1">G</text>
<text x="257.7" y="213.1">H</text>
</g>
<g font-size="1.6">
<text x="209" y="9.4">REV</text>
<text x="220.1" y="9.4">DESCRIPTION,</text>
<text x="232.7" y="9.4">ECN,</text>
<text x="237" y="6.5">REVISIONS</text>
<text x="237.8" y="9.4">EAR</text>
<text x="242.2" y="9.4">NO.</text>
<text x="257.7" y="9.4">DATE</text>
<text x="268.3" y="9.4">APP'D</text>
<text x="149.4" y="185.7">UNLESS</text>
<text x="157.1" y="185.7">SPECIFIED</text>
<text x="166.7" y="185.7">OTHERWISE</text>
<text x="177.5" y="185.7">DRAWN</text>
<text x="149.4" y="188.5">PRIMARY</text>
<text x="149.4" y="191.5">SECONDARY</text>
<text x="157.8" y="188.5">UNITS</text>
<text x="177.5" y="188.4">CHECKED</text>
<text x="177.5" y="191.5">M.E.</text>
<text x="182.1" y="191.5">APP'D</text>
<text x="149.4" y="194.7">REFERENCE</text>
<text x="153" y="197.5">GENERAL</text>
<text x="160.5" y="194.7">IN</text>
<text x="161.9" y="197.5">TOLERANCES</text>
<text x="163.4" y="194.7">PARENTHESES</text>
<text x="177.5" y="194.5">Q.A.</text>
<text x="177.5" y="197.5">DWG</text>
<text x="182.1" y="194.5">APP'D</text>
<text x="182.4" y="197.5">APPR.</text>
<text x="149.4" y="203.7">2</text>
<text x="149.4" y="200.7">1</text>
<text x="151.7" y="203.7">DECIMAL</text>
<text x="151.7" y="200.7">DECIMAL</text>
<text x="160.2" y="203.7">PLACES</text>
<text x="160.2" y="200.7">PLACE</text>
<text x="177.5" y="200.5">ENG.</text>
<text x="177.5" y="203.6">REF.</text>
<text x="182.8" y="200.5">REL.</text>
<text x="187.7" y="200.5">NO.</text>
<text x="211.9" y="203">DWG.</text>
<text x="218.5" y="203">NO.</text>
<text x="271" y="203">REV</text>
<text x="149.4" y="209.7">ANGULAR</text>
<text x="149.4" y="206.7">3</text>
<text x="151.7" y="206.7">DECIMAL</text>
<text x="158.6" y="209.7">DEGREES</text>
<text x="160.2" y="206.7">PLACES</text>
<text x="177.5" y="209.7">PROJECTION</text>
<text x="180" y="208.1">ANGLE</text>
<text x="180.3" y="206.5">THIRD</text>
<text x="202.9" y="209.7">DRAWING</text>
<text x="203.3" y="206.5">DO</text>
<text x="204.1" y="208.1">SCALE</text>
<text x="206.9" y="206.5">NOT</text>
<text x="212.2" y="209.7">CODE</text>
<text x="218.1" y="209.7">ID</text>
<text x="220.9" y="209.7">NO.</text>
<text x="232.2" y="209.7">DWG</text>
<text x="237.2" y="209.7">SIZE:</text>
<text x="247.2" y="209.7">SCALE:</text>
<text x="260.2" y="209.7">SHEET</text>
<text x="268.8" y="209.7">OF</text>
</g>
</svg>
